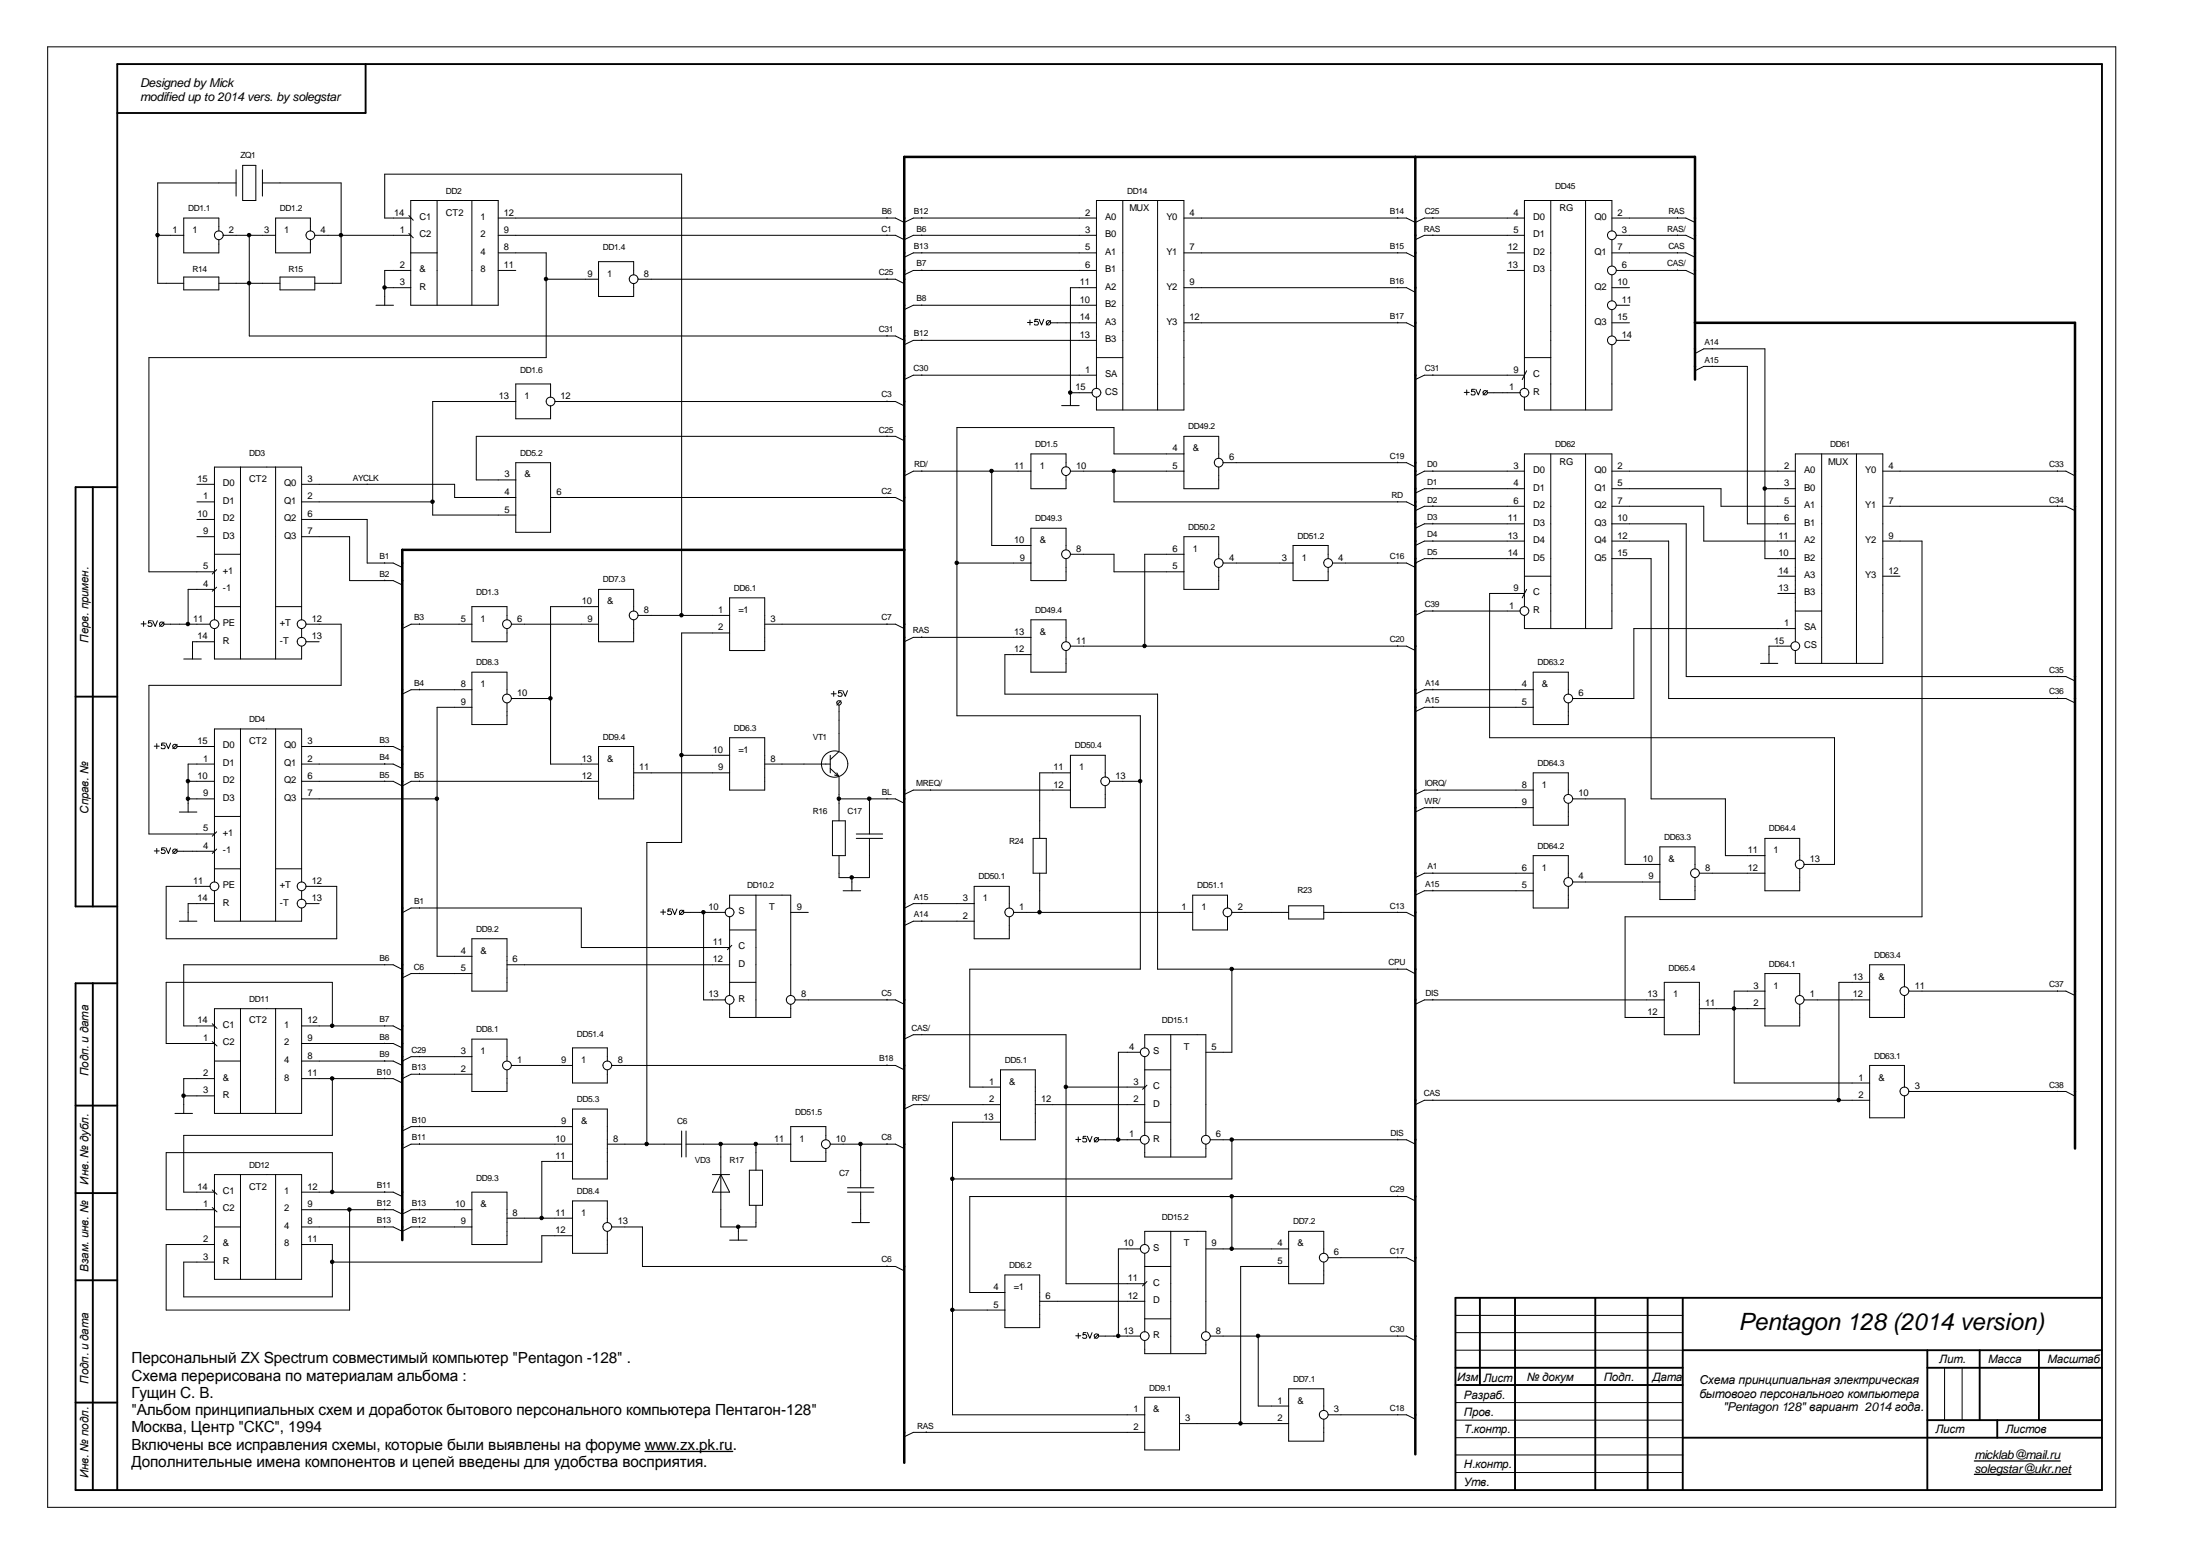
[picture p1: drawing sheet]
<svg xmlns="http://www.w3.org/2000/svg" width="297mm" height="210mm" viewBox="0 0 297 210" stroke-linecap="round" stroke-linejoin="round" font-family="sans-serif">
<g fill="none" stroke="#000" stroke-width=".25">
<path d="M49.4 8.7v6.6h-33.6M12.5 65.8v56.6M15.8 65.8h-5.6v56.6h5.6M10.2 94h5.6M12.5 132.7v68.4M15.8 132.7h-5.6v68.4h273.6v-192.4h-268v192.4M10.2 149.2h5.6M10.2 172.8h5.6M10.2 161.1h5.6M199.8 175.2v11.8M204.6 175.2v25.9M215.4 175.2v25.9"/>
<path d="M222.5 175.2v25.9M227.2 175.2v25.9M283.8 175.2h-87.3v25.9M10.2 189.3h5.6M196.5 187h30.7M196.5 184.6h30.7M227.2 182.3h56.6M227.2 194.1h56.6M260.2 184.6h23.6M260.2 182.3v18.8M260.2 191.7h23.6M267.3 182.3v9.4"/>
<path d="M269.7 191.7v2.4M275.3 182.3v9.4"/>
</g>
<g fill="none" stroke="#000" stroke-width=".14">
<path d="M6.4 6.3h279.3v197.2h-279.3zM21.3 31.8h3.5M24.8 37.4h4.7v1.7h-4.7zM29.5 38.2h8.3M29.5 31.2v-1.8h-4.7v4.7h4.7v-1.7M30.1 31.8h7.1M31.9 24.7h-10.6v13.5h3.5M31.9 22.9v3.6M32.8 22.3h1.7v4.8h-1.7zM33.7 31.8v13.6h87.2l1.2 .5M35.4 24.7h10.7v13.5h-3.6M35.4 22.9v3.6"/>
<path d="M37.8 37.4h4.7v1.7h-4.7zM41.9 31.2v-1.8h-4.7v4.7h4.7v-1.7M42.5 31.8h13M51.9 38.8h3.6M55.2 29.1l.6 .6M55.2 31.5l.6 .6M55.5 29.4h-3.6v-5.9h40.1v59.6M55.5 36.5h-3.6v4.7M55.5 34.1h3.5M55.5 27.1h11.8v14.1h-11.8zM59 27.1v14.1M63.7 27.1v14.1"/>
<path d="M67.3 31.8h53.6l1.2 .6 1.2-.6h24.7M67.3 29.4h53.6l1.2 .6 1.2-.6h24.7M67.3 36.5h2.3M67.3 34.1h6.4v14.2h-53.6v28.9h8.9M73.7 37.7h7.1M85.6 37.1v-1.8h-4.8v4.7h4.8v-1.8M86.1 37.7h34.8l1.2 .6M119.8 29.4h.1M119.8 31.7v.1M119.8 37.6v.1M124.5 29.4h.1M124.5 31.7v.1"/>
<path d="M124.5 34.1h.1M124.5 36.4v.1M148 36.5h-24.7l-1.2 .6M148 34.1h-24.7l-1.2 .6M148 38.8h-3.5v16M151.6 27.1v28.2M156.3 27.1v28.2M159.9 38.8h30l1.2 .7M159.9 34.1h30l1.2 .6M159.9 29.4h30l1.2 .6 1.2-.6h13.5M188.7 29.4h.1M188.7 34.1h.1"/>
<path d="M188.7 38.8h.1M193.5 29.4h.1M193.5 31.7v.1M203.5 36.5h2.3M203.5 34.1h2.3M205.8 31.8h-13.5l-1.2 .6M209.4 27.1v28.2M214.1 27.1v28.2M217.6 38.8h2.4M217.6 34.1h10l1.3 .6M217.6 29.4h10l1.3 .6M217.6 31.2v-4.1h-11.8v25.3"/>
<path d="M217.6 32.4v3.5M217.6 37.1v3.5M218.2 31.8h9.4l1.3 .6M218.2 36.5h9.4l1.3 .6M226.5 29.4h.1M226.5 31.7v.1M226.5 34.1h.1M226.5 36.4v.1M50.8 41.2h2.3M69.6 54.2h-11.2v15.3h11.2M74.3 53.6v-1.8h-4.7v4.7h4.7v-1.7M74.9 54.2h46l1.2 .6"/>
<path d="M119.8 45.3v.1M119.8 54.1v.1M119.8 58.9h.1M122.1 59.5l-1.2-.6h-56.6v5.9h5.3M124.5 41.2h.1M124.5 45.9h.1M124.5 50.6h.1M138.7 43.5h.7M139.1 43.2v.7M140.1 43.1h-.4v.3a.29 .29 0 0 1 .4 0 .29 .29 0 0 1 0 .5h-.4v-.2M140.3 43.1l.3 .8 .3-.8M141.9 43.6h6.1"/>
<path d="M141.9 43.3l-.6 .6M143.3 54.8h2.4M144.5 53h2.9M148 50.6h-24.7l-1.2 .6M148 45.9h-24.7l-1.2 .6M148 41.2h-24.7l-1.2 .6M148 52.4v-25.3h11.9v28.2h-11.9v-1.7M148 48.3h3.6M159.9 43.6h30l1.2 .6M188.7 43.5v.1M193.5 50.6h.1M197.7 53h.7"/>
<path d="M198 52.6v.7M199.1 52.5h-.4v.4a.29 .29 0 0 1 .4 0 .29 .29 0 0 1 0 .4h-.4l-.1-.1M199.3 52.5l.3 .8 .3-.8M200.8 53h4.5M200.8 52.7l-.6 .6M205.8 50.6h-13.5l-1.2 .6M205.8 48.3h3.6M206.1 50.1l-.6 1.1M217.6 43.6h2.4M217.6 46.5v8.8h-11.8v-1.7M217.6 41.8v3.6M218.2 41.2h1.8"/>
<path d="M218.2 45.9h1.8M228.9 47.7l1.1-.6h8.3v28.3h4.1M228.9 50.1l1.1-.6h5.9v21.2h6.5M231.2 47v.1M231.2 49.4v.1M26.6 72.4h2.4M26.6 70.1h2.4M26.6 65.4h2.4M26.6 67.7h2.4M29 79.6h-3.6v4.7M29 74.8h3.5M29.3 76.9l-.6 .6"/>
<path d="M29.3 79.3l-.6 .5M32.5 63v26M37.2 63v26M40.7 70.1h8.9v5.9h3.5l1.2 .6M40.7 72.4h6.5v6h5.9l1.2 .6M40.7 65.4h20.7v1.8h8.2M40.7 67.7h17.7M49.6 65.3v.1M51.9 76h.1M51.9 78.3v.1M69.6 62.5h4.7v9.4h-4.7zM74.3 67.2h46.6l1.2 .5"/>
<path d="M119.8 67.1v.1M124.5 63.6h.1M129.2 76h10M133.9 63.6v10h5.3M139.2 63.6h-15.9l-1.2 .6M143.9 63v-1.7h-4.7v4.7h4.7v-1.8M143.9 74.2v-2.9h-4.7v7.1h4.7v-3M144.5 74.8h5.9v2.4h9.5M144.5 63.6h15.4M150.4 63.6v4.1h39.5l1.2 .6M159.9 61.3h-9.5v-3.6h-21.2v38.9h24.8v34.2h-23.1v15.9h4.2M159.9 74.8h-5.3v12.4"/>
<path d="M164.5 75.4v-3h-4.6v7.2h4.6v-3M164.5 61.9v-3h-4.6v7.1h4.6v-3M165.1 76h9.5M165.1 62.5h24.8l1.2 .5M179.3 75.4v-1.8h-4.7v4.8h4.7v-1.8M179.9 76h10l1.2 .6M188.7 62.4v.1M188.7 67.7h.1M188.7 76h.1M193.5 63.6h.1M193.5 65.9v.1M193.5 68.3h.1"/>
<path d="M193.5 70.6v.1M193.5 73h.1M193.5 75.4h.1M205.8 75.4h-13.5l-1.2 .6M205.8 73h-13.5l-1.2 .6M205.8 68.3h-13.5l-1.2 .6M205.8 66h-13.5l-1.2 .6M205.8 63.6h-13.5l-1.2 .6M205.8 70.7h-13.5l-1.2 .6M205.8 77.8h3.6M206.1 79.6l-.6 1.1M209.4 61.3v23.6"/>
<path d="M214.1 61.3v23.6M217.6 75.4h5.3v32.4h10.1v7.7h5.3M217.6 68.3h12.4v4.7h12.4M217.6 70.7h10.1v20.6h51.2l1.3 .6M217.6 73h7.7v21.3h53.6l1.3 .6M217.6 66h14.8v2.3h10M217.6 63.6h24.8M238.3 66h4.1M240 77.8h2.4M246 61.3v28.2M250.7 61.3v28.2M254.2 73h5.3v50.8h-40.1v13.5h5.3"/>
<path d="M254.2 68.3h24.7l1.3 .6M254.2 63.6h24.7l1.3 .6M254.2 77.8h2.3M277.8 63.6h.1M277.8 68.3h.1M19 84.2h.7M19.4 83.9v.7M20.4 83.8h-.3l-.1 .3a.29 .29 0 0 1 .5 0 .29 .29 0 0 1-.1 .5h-.3l-.1-.2M20.6 83.8l.4 .8 .3-.8M22.1 84.3h6.3M22.1 84l-.6 .6M24.8 89h2.4"/>
<path d="M29 86.6h-3v2.4M29 84.9v4.1h11.7v-1.8M29 81.9h3.5M29 83.7v-20.7h11.7v20.7M32.5 98.4v25.9M37.2 81.9h3.5M37.2 98.4v25.9M40.7 84.9v1.1M41.3 86.6h1.8M41.3 84.3h4.8v8.2h-26v20.1h8.9M56.6 84.2v.1M56.6 93v.1"/>
<path d="M63.7 84.3h-8.2l-1.2 .6M63.7 93.1h-8.2l-1.2 .6M63.7 95.5h-4.7v33.6h4.7M68.5 83.7v-1.8h-4.8v4.7h4.8v-1.7M68.5 93.7v-3h-4.8v7.1h4.8v-2.9M69 84.3h11.8M69 94.3h5.3M80.8 81.9h-6.5v21.2h6.5M85.6 82.5v-2.9h-4.8v7h4.8v-2.9M86.1 83.1h12.4M98.5 85.4h-6.5v28.3h-4.7v40.7M98.5 99.6h4.8v7.1h-4.8z"/>
<path d="M98.5 80.7h4.8v7.1h-4.8zM103.3 84.3h17.6l1.2 .6M112.2 93.7h.7M112.6 93.3v.7M113.3 95.2v6.2M113.5 94.6l-.5 .6M113.6 93.2h-.4v.4a.29 .29 0 0 1 .4 0 .29 .29 0 0 1 0 .4h-.4v-.1M113.8 93.2l.3 .8 .3-.8M119.8 84.2v.1M124.5 86h.1M139.2 86h-15.9l-1.2 .6M139.2 88.4h-3.5v5.3h20.6v37.1h33.6l1.2 .7"/>
<path d="M143.9 86.6v-2.9h-4.7v7h4.7v-2.9M144.5 87.2h45.4l1.2 .6M188.7 87.1v.1M193.5 82.4v.1M193.5 93v.1M193.5 95.4v.1M205.3 82.5h-13l-1.2 .6M205.8 80.1h-4.7v19.5h46.6v17.1h-4.1M205.8 81.9v-20.6h11.8v23.6h-11.8v-1.8M207 93.1h-14.7l-1.2 .6M207 95.5h-14.7l-1.2 .6M211.8 93.7v-3h-4.8v7.1h4.8v-2.9"/>
<path d="M237.7 89.5h2.3M240 80.1h2.4M241.8 87.2h-3v2.3M242.4 84.9h-21.8v9.4h-8.3M242.4 82.5h3.6M242.4 86.6v-25.3h11.8v28.2h-11.8v-1.7M277.8 91.3h.1M277.8 94.2v.1M20.8 100.7h.7M20.8 114.9h.7M21.2 100.4v.7M21.2 114.5v.7"/>
<path d="M22.2 100.3h-.4v.3a.29 .29 0 0 1 .4 0 .29 .29 0 0 1 0 .5h-.4v-.2M22.2 114.4h-.4v.4a.29 .29 0 0 1 .4 0 .29 .29 0 0 1 0 .4h-.4v-.1M22.4 100.3l.3 .8 .3-.8M22.4 114.4l.3 .8 .3-.8M23.9 114.9h5.1M23.9 100.8h5.1M23.9 114.6l-.6 .6M23.9 100.5l-.6 .6M24.2 109.6h2.4M25.4 107.8h3.6M25.4 105.5h3.6M28.4 119.6h-6v7.1h23.1v-7.1h-4.2"/>
<path d="M29 103.1h-3.6v6.5M29 119.1v-20.7h11.7v20.7M29 110.2h3.5M29 117.3h3.5M29.3 112.3l-.6 .6M29.3 114.6l-.6 .6M37.2 117.3h3.5M40.7 107.8h18.3M40.7 105.5h12.4l1.2 .6 1.2-.6h25.3M40.7 100.8h12.4l1.2 .6M40.7 103.1h12.4l1.2 .6M51.9 100.7v.1"/>
<path d="M51.9 103.1h.1M51.9 105.4v.1M56.6 105.4v.1M80.8 100.8h4.8v7h-4.8zM85.6 104.3h12.9M92 102h6.5M103.3 103.1h8.8M112.1 102v2.3M112.1 103.7l1.1 1.1M112.4 110.8h1.7v4.7h-1.7zM112.7 104.6l.5 .2M113 104.3l.2 .5"/>
<path d="M113.2 101.5l-1.1 1M113.3 107.8h7.6l1.2 .6M113.3 104.9v5.9M115 118.5v1.7M115.6 113.2h3.6M115.6 112.6h3.6M117.4 113.2v5.3h-4.1v-3M117.4 107.8v4.8M119.8 107.8h.1M125.6 106.6v.1M139.5 113.2h1.8v4.7h-1.8zM140.4 117.9v5.3"/>
<path d="M144.5 104.3h-4.1v8.9M144.5 106.7h-21.2l-1.2 .5M149.2 104.9v-2.9h-4.7v7h4.7v-2.9M149.8 105.5h4.2M193.5 109h.1M193.5 117.8v.1M194.1 106.6v.1M207 117.9h-14.7l-1.2 .6M207 109h-14.7l-1.2 .6M207 106.7h-14.7l-1.2 .5M211.8 107.2v-2.9h-4.8v7.1h4.8v-3M211.8 118.5v-3h-4.8v7.1h4.8v-3"/>
<path d="M212.3 107.8h7.1v8.9h4.7M212.3 119.1h11.8M228.9 117.3v-3h-4.8v7.1h4.8v-2.9M229.4 117.9h8.9M243 116.1v-2.9h-4.7v7h4.7v-2.9M24.2 124.3h2.4M28.7 138.2l.6 .6M29 122h-3.6v2.3M29 120.2v4.1h11.7v-1.7M29 136.2h11.7v14.1h-11.7zM32.5 136.2v14.1M37.2 136.2v14.1"/>
<path d="M40.7 138.5h12.4l1.2 .6M40.7 120.2v1.2M41.3 122h1.8M44.9 138.5v-5.9h-22.5v8.3h6.6M51.9 130.2h.1M51.9 138.4v.1M54.3 130.9l-1.2-.7h-28.3v8.3h4.2M54.3 123.2l1.2-.6h23v5.3h20M56.6 122.5v.1M56.6 131.4h.1M63.7 131.4h-8.2l-1.2 .6M63.7 126.7h4.8v7.1h-4.8z"/>
<path d="M68.5 130.2h30M89.2 123.1h.7M89.5 122.8v.7M90.6 122.7h-.4v.3a.29 .29 0 0 1 .4 0 .29 .29 0 0 1 0 .5h-.4l-.1-.2M90.8 122.7l.3 .8 .3-.8M92.3 123.2h5.6M92.3 122.9l-.6 .6M95 123.2v11.8h2.9M98.5 132.6h3.6M98.5 135.6v1.7h8.3v-1.7M98.5 122.6v-1.8h8.3v13.6M98.5 123.8v10.6"/>
<path d="M98.5 125.5h3.6M98.8 127.6l-.6 .6M102.1 120.8v16.5M106.8 123.2h2.3M107.4 135h13.5l1.2 .6M113.8 120.2h2.4M119.8 134.9v.1M124.5 121.9v.1M124.5 124.3h.1M124.5 139.6v.1M131.5 122h-8.2l-1.2 .6M131.5 124.3h-8.2l-1.2 .6"/>
<path d="M136.3 122.6v-3h-4.8v7.1h4.8v-2.9M136.9 123.2h24.1M158.1 139.7v16.5M165.7 122.6v-1.8h-4.7v4.7h4.7v-1.7M166.3 123.2h7.7M166.3 130.8v11.2h-3.5M174 122.3h4.7v1.8h-4.7zM178.7 123.2h11.2l1.2 .6M188.7 123.1v.1M188.7 130.8h.1M193.5 120.2h.1M193.5 134.9v.1"/>
<path d="M207 120.2h-14.7l-1.2 .6M224.7 135h-32.4l-1.2 .6M224.7 132.6h4.7v7.1h-4.7zM229.4 136.2h8.9M238.3 133.8h-4.2v12.4h18.3M243 134.4v-3h-4.7v7.1h4.7v-2.9M243.6 135h8.8M252.4 132.6h-4.1v15.9M257.1 133.2v-3h-4.7v7.1h4.7v-2.9M257.7 133.8h21.2l1.3 .6M277.8 133.7v.1M23.6 150.3h2.4"/>
<path d="M24.8 147.9h4.2M28.7 140.6l.6 .6M29 145.6h-4.2v4.7M29 158.6h11.7v14.1h-11.7zM29 143.2h3.5M32.5 158.6v14.1M37.2 158.6v14.1M40.7 145.6h12.4l1.2 .6M40.7 143.2h12.4l1.2 .6M40.7 140.9h12.4l1.2 .5M44.9 145.6v7.7h-20.1v7.6h4.2M51.9 140.8v.1"/>
<path d="M51.9 143.1v.1M51.9 145.5v.1M56.6 142.6h.1M56.6 144.9v.1M56.6 152v.1M56.6 154.4h.1M63.7 145h-8.2l-1.2 .6M63.7 142.6h-8.2l-1.2 .6M68.5 143.2v-2.9h-4.8v7h4.8v-2.9M69 143.8h8.3M77.3 154.4h-21.8l-1.2 .6M77.3 152.1h-21.8l-1.2 .6"/>
<path d="M77.3 156.8h-4.1v7.6M77.3 149.7h4.7v9.4h-4.7zM82 154.4h10M82 143.2v-1.8h-4.7v4.8h4.7v-1.8M82.6 143.8h38.3l1.2 .6M92 152.7v3.5M92.6 154.4h14.2M92.6 152.7v3.5M96.2 158.6h2.3M97.3 154.4v11.2h4.8v-2.9M97.3 158.6l1.2 2.3h-2.3zM101.2 158h1.8v4.7h-1.8z"/>
<path d="M102.1 154.4v3.6M111.5 153.9v-1.8h-4.7v4.7h4.7v-1.8M112.1 154.4h8.8l1.2 .6M116.2 154.4v5.9M119.8 143.7v.1M119.8 154.4h.1M122.1 140.3l1.2-.6h20.6v33.6h10.7M124.5 149.1h.1M135.1 149.1h-11.8l-1.2 .6M135.1 144.4h4.7v9.5h-4.7zM135.1 151.5h-6.5v39.5h26M139.8 149.1h14.8"/>
<path d="M143.9 146.7h10.7M145.2 153.8h.7M145.6 153.5v.6M146.6 153.4h-.3l-.1 .3a.29 .29 0 0 1 .4 0 .29 .29 0 0 1 0 .4h-.3l-.1-.1M146.8 153.4l.4 .7 .2-.7M148.3 153.9h5.7M148.3 153.6l-.6 .5M154 142h-3v11.9M154.6 141.4v-1.7h8.2v13.6M154.6 142.6v10.7M154.6 154.4v1.8h8.2v-1.8M154.6 151.5h3.5"/>
<path d="M154.6 144.4h3.5M154.9 146.5l-.6 .5M163.4 153.9h26.5l1.2 .5M166.3 153.9v5.2h-37.7M188.7 153.8v.1M193.5 148.5h.1M252.4 148.5h-60.1l-1.2 .6M257.1 146.7v-2.9h-4.7v7.1h4.7v-3M257.7 147.3h21.2l1.3 .7M277.8 147.3h.1M28.7 160.6l.6 .6M28.7 163l.6 .6"/>
<path d="M29 165.6h3.5M40.7 168h4.2v7.1h-20.1v-4.7h4.2M40.7 165.6h12.4l1.2 .6 1.2-.6h8.2M40.7 163.3h12.4l1.2 .6 1.2-.6h8.2M40.7 160.9h12.4l1.2 .6M44.9 160.9v-5.3h-22.5v7.7h6.6M47.2 163.3v13.5h-24.8v-8.8h6.6M51.9 160.8v.1M51.9 163.2v.1M51.9 165.6h.1M56.6 163.2v.1M56.6 165.6h.1"/>
<path d="M63.7 160.9h4.8v7.1h-4.8zM68.5 164.4h8.8M77.3 166.8h-4.1v3.6h-28.3M82 165v-2.9h-4.7v7.1h4.7v-3M82.6 165.6h4.1v5.4h34.2l1.2 .5M98.5 167.4h2.4M99.7 165.6v1.8M114.4 160.9h3.6M114.4 160.3h3.6M115 165h2.4M116.2 160.9v4.1M119.8 170.9v.1"/>
<path d="M128.6 176.8h7.1M135.7 172.1h4.7v7.1h-4.7zM140.4 175.7h14.2M145.6 180v.7M146.6 179.9h-.3l-.1 .3a.29 .29 0 0 1 .4 0 .29 .29 0 0 1 0 .5h-.3l-.1-.2M146.8 179.9l.4 .8 .2-.8M154 168.6h-3v11.8M154.6 168v-1.8h8.2v13.6M154.6 169.2v10.6M154.6 171h3.5M154.6 178h3.5M154.9 173l-.6 .6"/>
<path d="M158.1 166.2v16.5M162.8 168.6h11.2M166.3 161.5v7.1M174 171h-6.5v21.2M178.7 169.2v-3h-4.7v7.1h4.7v-2.9M179.3 169.8h10.6l1.2 .6M188.7 161.4v.1M188.7 169.7v.1M191.1 162.1l-1.2-.6h-59v13h4.8M196.5 179.9h30.7M196.5 177.6h30.7M125.1 193.3v.1"/>
<path d="M145.2 180.3h.7M148.3 180.4h5.7M148.3 180.1l-.6 .6M154.6 193.4h-31.3l-1.2 .5M154.6 180.9v1.8h8.2v-1.8M154.6 188.6h4.7v7.1h-4.7zM159.3 192.2h14.7M163.4 180.4h26.5l1.2 .6M169.9 180.4v9.4h4.1M178.7 190.4v-2.9h-4.7v7h4.7v-2.9M179.3 191h10.6l1.2 .6M188.7 180.3v.1"/>
<path d="M188.7 190.9v.1M196.5 198.8h30.7M196.5 196.4h30.7M196.5 194.1h30.7M196.5 191.7h30.7M196.5 189.3h30.7M196.5 182.3h30.7M262.6 184.6v7.1M264.9 184.6v7.1"/>
<circle cx="29.5" cy="31.8" r=".59"/>
<circle cx="41.9" cy="31.8" r=".59"/>
<circle cx="85.6" cy="37.7" r=".59"/>
<circle cx="217.6" cy="36.5" r=".59"/>
<circle cx="217.6" cy="31.8" r=".59"/>
<circle cx="74.3" cy="54.2" r=".59"/>
<circle cx="141.6" cy="43.6" r=".3"/>
<circle cx="148" cy="53" r=".59"/>
<circle cx="200.5" cy="53" r=".3"/>
<circle cx="205.8" cy="53" r=".59"/>
<circle cx="217.6" cy="45.9" r=".59"/>
<circle cx="217.6" cy="41.2" r=".59"/>
<circle cx="143.9" cy="74.8" r=".59"/>
<circle cx="143.9" cy="63.6" r=".59"/>
<circle cx="164.5" cy="62.5" r=".59"/>
<circle cx="164.5" cy="76" r=".59"/>
<circle cx="179.3" cy="76" r=".59"/>
<circle cx="21.8" cy="84.2" r=".3"/>
<circle cx="29" cy="84.3" r=".59"/>
<circle cx="40.7" cy="86.6" r=".59"/>
<circle cx="40.7" cy="84.3" r=".59"/>
<circle cx="68.5" cy="94.3" r=".59"/>
<circle cx="68.5" cy="84.3" r=".59"/>
<circle cx="85.6" cy="83.1" r=".59"/>
<circle cx="113.3" cy="94.9" r=".3"/>
<circle cx="143.9" cy="87.2" r=".59"/>
<circle cx="205.8" cy="82.5" r=".59"/>
<circle cx="211.8" cy="94.3" r=".59"/>
<circle cx="242.4" cy="87.2" r=".59"/>
<circle cx="23.6" cy="100.8" r=".3"/>
<circle cx="23.6" cy="114.9" r=".3"/>
<circle cx="29" cy="119.6" r=".59"/>
<circle cx="40.7" cy="119.6" r=".59"/>
<circle cx="112.7" cy="103.1" r="1.78"/>
<circle cx="149.2" cy="105.5" r=".59"/>
<circle cx="211.8" cy="119.1" r=".59"/>
<circle cx="211.8" cy="107.8" r=".59"/>
<circle cx="228.9" cy="117.9" r=".59"/>
<circle cx="243" cy="116.7" r=".59"/>
<circle cx="40.7" cy="122" r=".59"/>
<circle cx="92" cy="123.1" r=".3"/>
<circle cx="98.5" cy="123.2" r=".59"/>
<circle cx="98.5" cy="135" r=".59"/>
<circle cx="106.8" cy="135" r=".59"/>
<circle cx="136.3" cy="123.2" r=".59"/>
<circle cx="165.7" cy="123.2" r=".59"/>
<circle cx="243" cy="135" r=".59"/>
<circle cx="257.1" cy="133.8" r=".59"/>
<circle cx="68.5" cy="143.8" r=".59"/>
<circle cx="82" cy="143.8" r=".59"/>
<circle cx="111.5" cy="154.4" r=".59"/>
<circle cx="148" cy="153.8" r=".3"/>
<circle cx="154.6" cy="153.9" r=".59"/>
<circle cx="154.6" cy="142" r=".59"/>
<circle cx="162.8" cy="153.9" r=".59"/>
<circle cx="257.1" cy="147.3" r=".59"/>
<circle cx="82" cy="165.6" r=".59"/>
<circle cx="154.6" cy="168.6" r=".59"/>
<circle cx="178.7" cy="169.8" r=".59"/>
<circle cx="148" cy="180.3" r=".3"/>
<circle cx="154.6" cy="180.4" r=".59"/>
<circle cx="162.8" cy="180.4" r=".59"/>
<circle cx="178.7" cy="191" r=".59"/>
</g>
<g fill="#000" stroke="#000" stroke-width=".14">
<path d="M21.1 31.6h.3l.1 .1-.1 .2-.1 .1-.2-.1z" fill-rule="evenodd"/>
<path d="M33.5 38h.3l.1 .2-.1 .2-.2 .1-.1-.1z" fill-rule="evenodd"/>
<path d="M33.5 31.6h.3l.1 .1-.1 .2-.2 .1-.1-.1z" fill-rule="evenodd"/>
<path d="M45.9 31.6h.3l.1 .1-.1 .2-.2 .1-.1-.1z" fill-rule="evenodd"/>
<path d="M51.7 38.6h.4l.1 .2-.1 .2h-.2h-.2z" fill-rule="evenodd"/>
<path d="M73.5 37.5h.4l.1 .1-.1 .2-.2 .1-.2-.1z" fill-rule="evenodd"/>
<path d="M144.3 52.8h.4v.2v.1l-.2 .1-.2-.1z" fill-rule="evenodd"/>
<path d="M58.2 67.6h.4v.1v.2l-.2 .1-.2-.1z" fill-rule="evenodd"/>
<path d="M129 75.8h.3l.1 .2-.1 .1-.1 .1-.2-.1z" fill-rule="evenodd"/>
<path d="M133.7 63.4h.3l.1 .2-.1 .1-.1 .1-.2-.1z" fill-rule="evenodd"/>
<path d="M150.2 63.4h.3l.1 .2-.1 .1-.1 .1-.2-.1z" fill-rule="evenodd"/>
<path d="M238.1 65.8h.3l.1 .1-.1 .2-.1 .1-.2-.1z" fill-rule="evenodd"/>
<path d="M25.2 84.1h.3l.1 .1-.1 .2-.1 .1-.2-.1z" fill-rule="evenodd"/>
<path d="M74.1 94.1h.4v.1v.2l-.2 .1-.2-.1z" fill-rule="evenodd"/>
<path d="M91.8 82.9h.4v.1v.2l-.2 .1-.2-.1z" fill-rule="evenodd"/>
<path d="M154.4 87h.3l.1 .2-.1 .2h-.2h-.1z" fill-rule="evenodd"/>
<path d="M25.2 107.6h.3l.1 .2-.1 .2h-.1h-.2z" fill-rule="evenodd"/>
<path d="M25.2 105.3h.3l.1 .1-.1 .2-.1 .1-.2-.1z" fill-rule="evenodd"/>
<path d="M58.8 107.6h.3l.1 .2-.1 .2h-.1h-.2z" fill-rule="evenodd"/>
<path d="M91.8 101.8h.4v.1v.2l-.2 .1-.2-.1z" fill-rule="evenodd"/>
<path d="M113.1 107.6h.3l.1 .2-.1 .2h-.2h-.1z" fill-rule="evenodd"/>
<path d="M114.8 118.3h.4v.1v.2l-.2 .1-.2-.1z" fill-rule="evenodd"/>
<path d="M117.2 107.6h.3l.1 .2-.1 .2h-.2h-.1z" fill-rule="evenodd"/>
<path d="M153.8 105.3h.3l.1 .1-.1 .2-.2 .1-.1-.1z" fill-rule="evenodd"/>
<path d="M44.7 138.3h.3l.1 .1-.1 .2-.2 .1-.1-.1z" fill-rule="evenodd"/>
<path d="M94.8 123h.3l.1 .1-.1 .2-.1 .1-.2-.1z" fill-rule="evenodd"/>
<path d="M140.2 123h.3l.1 .1-.1 .2-.2 .1-.1-.1z" fill-rule="evenodd"/>
<path d="M166.1 130.6h.4v.2v.2h-.2h-.2z" fill-rule="evenodd"/>
<path d="M233.9 136h.4l.1 .1-.1 .2-.2 .1-.2-.1z" fill-rule="evenodd"/>
<path d="M24.6 147.7h.3l.1 .2-.1 .2h-.1h-.2z" fill-rule="evenodd"/>
<path d="M44.7 145.4h.3l.1 .2-.1 .1-.2 .1-.1-.1z" fill-rule="evenodd"/>
<path d="M87.1 154.3h.4v.1v.2l-.2 .1-.2-.1z" fill-rule="evenodd"/>
<path d="M97.1 154.3h.4v.1v.2l-.2 .1-.2-.1z" fill-rule="evenodd"/>
<path d="M101.9 154.3h.3l.1 .1-.1 .2-.2 .1-.1-.1z" fill-rule="evenodd"/>
<path d="M116 154.3h.3l.1 .1-.1 .2-.1 .1-.2-.1z" fill-rule="evenodd"/>
<path d="M128.4 158.9h.3l.1 .2-.1 .2-.1 .1-.2-.1z" fill-rule="evenodd"/>
<path d="M143.7 146.5h.4v.2v.2l-.2 .1-.2-.1z" fill-rule="evenodd"/>
<path d="M150.8 153.7h.3l.1 .1-.1 .2-.1 .1-.2-.1z" fill-rule="evenodd"/>
<path d="M166.1 153.7h.4v.1v.2l-.2 .1-.2-.1z" fill-rule="evenodd"/>
<path d="M248.1 148.3h.3l.1 .2-.1 .2h-.2h-.1z" fill-rule="evenodd"/>
<path d="M44.7 170.2h.3l.1 .1-.1 .2-.2 .1-.1-.1z" fill-rule="evenodd"/>
<path d="M44.7 160.7h.3l.1 .2-.1 .2h-.2h-.1z" fill-rule="evenodd"/>
<path d="M47 163.1h.3l.1 .2-.1 .1-.1 .1-.2-.1z" fill-rule="evenodd"/>
<path d="M73 164.2h.3l.1 .2-.1 .2h-.2h-.1z" fill-rule="evenodd"/>
<path d="M99.5 165.4h.3l.1 .2-.1 .2h-.1h-.2z" fill-rule="evenodd"/>
<path d="M128.4 176.6h.3l.1 .2-.1 .2-.1 .1-.2-.1z" fill-rule="evenodd"/>
<path d="M166.1 168.4h.4v.1v.2l-.2 .1-.2-.1z" fill-rule="evenodd"/>
<path d="M166.1 161.3h.4v.2v.1l-.2 .1-.2-.1z" fill-rule="evenodd"/>
<path d="M150.8 180.2h.3l.1 .1-.1 .2-.1 .1-.2-.1z" fill-rule="evenodd"/>
<path d="M167.3 192h.3l.1 .1-.1 .2-.1 .1-.2-.1z" fill-rule="evenodd"/>
<path d="M169.7 180.2h.3l.1 .1-.1 .2-.2 .1-.1-.1z" fill-rule="evenodd"/>
</g>
<path d="M191.1 21.2v175.1M228.9 51.2v-30h-106.8v176.3M228.9 43.6h51.3v111.4M122.1 74.2h-67.8v93.2" fill="none" stroke="#000" stroke-width=".34"/>
<path d="M87.1 195.9h11.8M266.6 197.2h11.6M266.6 199h13" fill="none" stroke="#000" stroke-width=".18"/>
<text font-size="3.2" x="234.7" y="179.5">Pentagon 128 (2014 version)</text>
<g font-size="2.1">
<text x="17.7" y="184">Персональный ZX Spectrum совместимый компьютер &quot;Pentagon -128&quot; .</text>
<text x="17.7" y="188.7">Гущин С. В.</text>
<text x="17.7" y="191">&quot;Альбом принципиальных схем и доработок бытового персонального компьютера Пентагон-128&quot;</text>
<text x="17.7" y="186.4">Схема перерисована по материалам альбома :</text>
<text x="17.7" y="193.4">Москва, Центр &quot;СКС&quot;, 1994</text>
<text x="17.7" y="195.7">Включены все исправления схемы, которые были выявлены на форуме www.zx.pk.ru.</text>
<text x="17.7" y="198">Дополнительные имена компонентов и цепей введены для удобства восприятия.</text>
</g>
<g font-size="1.7">
<text x="18.9" y="11.8">DesignedbyMick</text>
<text x="18.9" y="13.6">modifiedup to 2014 vers. bysolegstar</text>
<text x="229.4" y="186.8">Схема принципиальная электрическая</text>
<text x="229.4" y="188.7">бытового персонального компьютера</text>
<text x="232.7" y="190.5">&quot;Pentagon 128&quot; вариант 2014 года.</text>
<text x="266.6" y="196.9">micklab@mail.ru</text>
<text x="266.6" y="198.8">solegstar@ukr.net</text>
</g>
<g font-size="1.6">
<text x="11.9" y="86.8" transform="rotate(-90 11.9 86.8)">Перв. примен.</text>
<text x="11.9" y="109.9" transform="rotate(-90 11.9 109.9)">Справ. №</text>
<text x="11.9" y="145.3" transform="rotate(-90 11.9 145.3)">Подп. и дата</text>
<text x="11.9" y="159.9" transform="rotate(-90 11.9 159.9)">Инв. № дубл.</text>
<text x="11.9" y="171.7" transform="rotate(-90 11.9 171.7)">Взам. инв. №</text>
<text x="261.8" y="184">Лит.</text>
<text x="268.4" y="184">Масса</text>
<text x="276.4" y="184">Масштаб</text>
<text x="11.9" y="186.8" transform="rotate(-90 11.9 186.8)">Подп. и дата</text>
<text x="196.7" y="186.4">Изм</text>
<text x="197.7" y="188.8">Разраб.</text>
<text x="197.7" y="191.1">Пров.</text>
<text x="200.3" y="186.6">Лист</text>
<text x="206.2" y="186.4">№ докум</text>
<text x="216.5" y="186.4">Подп.</text>
<text x="223.1" y="186.4">Дата</text>
<text x="197.7" y="193.5">Т.контр.</text>
<text x="261.3" y="193.5">Лист</text>
<text x="270.8" y="193.5">Листов</text>
<text x="11.9" y="199.5" transform="rotate(-90 11.9 199.5)">Инв. № подл.</text>
<text x="197.7" y="198.2">Н.контр.</text>
<text x="197.7" y="200.5">Утв.</text>
</g>
<g font-size="1.3">
<text x="53.2" y="29.1">14</text>
<text x="56.6" y="29.6">C1</text>
<text x="60.2" y="29.1">CT2</text>
<text x="64.9" y="29.6">1</text>
<text x="68" y="29.1">12</text>
<text x="146.5" y="29.1">2</text>
<text x="149.2" y="29.6">A0</text>
<text x="152.5" y="28.5">MUX</text>
<text x="157.5" y="29.6">Y0</text>
<text x="160.6" y="29.1">4</text>
<text x="204.3" y="29.1">4</text>
<text x="207" y="29.6">D0</text>
<text x="210.6" y="28.5">RG</text>
<text x="215.3" y="29.6">Q0</text>
<text x="218.4" y="29.1">2</text>
<text x="23.3" y="31.4">1</text>
<text x="26" y="31.4">1</text>
<text x="30.9" y="31.4">2</text>
<text x="35.7" y="31.4">3</text>
<text x="38.4" y="31.4">1</text>
<text x="43.3" y="31.4">4</text>
<text x="54" y="31.4">1</text>
<text x="56.6" y="32">C2</text>
<text x="64.9" y="32">2</text>
<text x="64.9" y="34.4">4</text>
<text x="68" y="31.4">9</text>
<text x="68" y="33.8">8</text>
<text x="146.5" y="31.4">3</text>
<text x="146.5" y="33.8">5</text>
<text x="149.2" y="32">B0</text>
<text x="149.2" y="34.4">A1</text>
<text x="157.5" y="34.4">Y1</text>
<text x="160.6" y="33.8">7</text>
<text x="203.6" y="33.8">12</text>
<text x="204.3" y="31.4">5</text>
<text x="207" y="32">D1</text>
<text x="207" y="34.4">D2</text>
<text x="215.3" y="34.4">Q1</text>
<text x="218.4" y="33.8">7</text>
<text x="219" y="31.4">3</text>
<text x="54" y="36.2">2</text>
<text x="54" y="38.5">3</text>
<text x="56.6" y="36.8">&amp;</text>
<text x="56.6" y="39.1">R</text>
<text x="64.9" y="36.8">8</text>
<text x="68" y="36.2">11</text>
<text x="79.3" y="37.4">9</text>
<text x="82" y="37.4">1</text>
<text x="86.9" y="37.4">8</text>
<text x="145.8" y="38.5">11</text>
<text x="145.8" y="40.9">10</text>
<text x="146.5" y="36.2">6</text>
<text x="149.2" y="36.8">B1</text>
<text x="149.2" y="39.1">A2</text>
<text x="149.2" y="41.5">B2</text>
<text x="157.5" y="39.1">Y2</text>
<text x="160.6" y="38.5">9</text>
<text x="203.6" y="36.2">13</text>
<text x="207" y="36.8">D3</text>
<text x="215.3" y="39.1">Q2</text>
<text x="218.4" y="38.5">10</text>
<text x="219" y="36.2">6</text>
<text x="219" y="40.9">11</text>
<text x="145.8" y="43.2">14</text>
<text x="145.8" y="45.6">13</text>
<text x="149.2" y="43.8">A3</text>
<text x="149.2" y="46.2">B3</text>
<text x="157.5" y="43.8">Y3</text>
<text x="160.6" y="43.2">12</text>
<text x="215.3" y="43.8">Q3</text>
<text x="218.4" y="43.2">15</text>
<text x="219" y="45.6">14</text>
<text x="67.4" y="53.9">13</text>
<text x="70.8" y="53.9">1</text>
<text x="75.7" y="53.9">12</text>
<text x="145.2" y="52.7">15</text>
<text x="146.5" y="50.3">1</text>
<text x="149.2" y="50.9">SA</text>
<text x="149.2" y="53.3">CS</text>
<text x="203.8" y="52.7">1</text>
<text x="204.3" y="50.3">9</text>
<text x="207" y="50.9">C</text>
<text x="207" y="53.3">R</text>
<text x="26.7" y="65">15</text>
<text x="30.1" y="65.6">D0</text>
<text x="33.7" y="65">CT2</text>
<text x="38.4" y="65.6">Q0</text>
<text x="41.5" y="65">3</text>
<text x="68.1" y="64.4">3</text>
<text x="70.8" y="64.4">&amp;</text>
<text x="136.9" y="63.3">11</text>
<text x="140.4" y="63.3">1</text>
<text x="145.3" y="63.3">10</text>
<text x="158.3" y="60.9">4</text>
<text x="158.3" y="63.3">5</text>
<text x="161" y="60.9">&amp;</text>
<text x="165.9" y="62.1">6</text>
<text x="204.3" y="65.6">4</text>
<text x="204.3" y="63.3">3</text>
<text x="207" y="63.9">D0</text>
<text x="210.6" y="62.7">RG</text>
<text x="215.3" y="63.9">Q0</text>
<text x="218.4" y="63.3">2</text>
<text x="218.4" y="65.6">5</text>
<text x="240.9" y="63.3">2</text>
<text x="240.9" y="65.6">3</text>
<text x="243.6" y="63.9">A0</text>
<text x="246.8" y="62.7">MUX</text>
<text x="251.8" y="63.9">Y0</text>
<text x="255" y="63.3">4</text>
<text x="26.7" y="69.8">10</text>
<text x="27.4" y="67.4">1</text>
<text x="30.1" y="68">D1</text>
<text x="30.1" y="70.4">D2</text>
<text x="38.4" y="68">Q1</text>
<text x="38.4" y="70.4">Q2</text>
<text x="41.5" y="67.4">2</text>
<text x="41.5" y="69.8">6</text>
<text x="68.1" y="66.8">4</text>
<text x="68.1" y="69.2">5</text>
<text x="75.1" y="66.8">6</text>
<text x="203.6" y="70.4">11</text>
<text x="204.3" y="68">6</text>
<text x="207" y="66.2">D1</text>
<text x="207" y="68.6">D2</text>
<text x="207" y="71">D3</text>
<text x="215.3" y="66.2">Q1</text>
<text x="215.3" y="68.6">Q2</text>
<text x="215.3" y="71">Q3</text>
<text x="218.4" y="68">7</text>
<text x="218.4" y="70.4">10</text>
<text x="240.9" y="68">5</text>
<text x="240.9" y="70.4">6</text>
<text x="243.6" y="66.2">B0</text>
<text x="243.6" y="68.6">A1</text>
<text x="243.6" y="71">B1</text>
<text x="251.8" y="68.6">Y1</text>
<text x="255" y="68">7</text>
<text x="27.4" y="72.1">9</text>
<text x="27.4" y="76.8">5</text>
<text x="30.1" y="72.7">D3</text>
<text x="30.1" y="77.4">+1</text>
<text x="38.4" y="72.7">Q3</text>
<text x="41.5" y="72.1">7</text>
<text x="136.9" y="73.3">10</text>
<text x="137.7" y="75.7">9</text>
<text x="140.4" y="73.3">&amp;</text>
<text x="145.3" y="74.5">8</text>
<text x="158.3" y="74.5">6</text>
<text x="158.3" y="76.8">5</text>
<text x="161" y="74.5">1</text>
<text x="165.9" y="75.7">4</text>
<text x="173.1" y="75.7">3</text>
<text x="175.8" y="75.7">1</text>
<text x="180.7" y="75.7">4</text>
<text x="203.6" y="72.7">13</text>
<text x="203.6" y="75.1">14</text>
<text x="207" y="73.3">D4</text>
<text x="207" y="75.7">D5</text>
<text x="215.3" y="73.3">Q4</text>
<text x="215.3" y="75.7">Q5</text>
<text x="218.4" y="72.7">12</text>
<text x="218.4" y="75.1">15</text>
<text x="240.1" y="72.7">11</text>
<text x="240.1" y="75.1">10</text>
<text x="240.1" y="77.4">14</text>
<text x="243.6" y="73.3">A2</text>
<text x="243.6" y="75.7">B2</text>
<text x="251.8" y="73.3">Y2</text>
<text x="255" y="72.7">9</text>
<text x="255" y="77.4">12</text>
<text x="26.1" y="83.9">11</text>
<text x="27.4" y="79.2">4</text>
<text x="30.1" y="79.8">-1</text>
<text x="42.1" y="83.9">12</text>
<text x="62.2" y="83.9">5</text>
<text x="64.9" y="83.9">1</text>
<text x="69.8" y="83.9">6</text>
<text x="78.6" y="81.5">10</text>
<text x="79.3" y="83.9">9</text>
<text x="82" y="81.5">&amp;</text>
<text x="86.9" y="82.7">8</text>
<text x="97" y="82.7">1</text>
<text x="99.7" y="82.7">=1</text>
<text x="104" y="83.9">3</text>
<text x="203.8" y="82.1">1</text>
<text x="204.3" y="79.8">9</text>
<text x="207" y="80.4">C</text>
<text x="207" y="82.7">R</text>
<text x="240.1" y="79.8">13</text>
<text x="243.6" y="78">A3</text>
<text x="243.6" y="80.4">B3</text>
<text x="251.8" y="78">Y3</text>
<text x="26.7" y="86.3">14</text>
<text x="30.1" y="84.5">PE</text>
<text x="30.1" y="86.9">R</text>
<text x="37.8" y="84.5">+T</text>
<text x="37.8" y="86.9">-T</text>
<text x="42.1" y="86.3">13</text>
<text x="97" y="85.1">2</text>
<text x="136.9" y="85.7">13</text>
<text x="136.9" y="88">12</text>
<text x="140.4" y="85.7">&amp;</text>
<text x="145.3" y="86.9">11</text>
<text x="239.5" y="86.9">15</text>
<text x="240.9" y="84.5">1</text>
<text x="243.6" y="85.1">SA</text>
<text x="243.6" y="87.5">CS</text>
<text x="62.2" y="92.8">8</text>
<text x="62.2" y="95.1">9</text>
<text x="64.9" y="92.8">1</text>
<text x="69.8" y="94">10</text>
<text x="205.5" y="92.8">4</text>
<text x="205.5" y="95.1">5</text>
<text x="208.2" y="92.8">&amp;</text>
<text x="213.1" y="94">6</text>
<text x="26.7" y="100.4">15</text>
<text x="30.1" y="101">D0</text>
<text x="33.7" y="100.4">CT2</text>
<text x="38.4" y="101">Q0</text>
<text x="41.5" y="100.4">3</text>
<text x="96.2" y="101.6">10</text>
<text x="99.7" y="101.6">=1</text>
<text x="26.7" y="105.1">10</text>
<text x="27.4" y="102.8">1</text>
<text x="27.4" y="107.5">9</text>
<text x="30.1" y="103.4">D1</text>
<text x="30.1" y="105.7">D2</text>
<text x="38.4" y="103.4">Q1</text>
<text x="38.4" y="105.7">Q2</text>
<text x="41.5" y="102.8">2</text>
<text x="41.5" y="105.1">6</text>
<text x="41.5" y="107.5">7</text>
<text x="78.6" y="102.8">13</text>
<text x="78.6" y="105.1">12</text>
<text x="82" y="102.8">&amp;</text>
<text x="86.3" y="104">11</text>
<text x="97" y="104">9</text>
<text x="104" y="102.8">8</text>
<text x="142.2" y="104">11</text>
<text x="142.2" y="106.3">12</text>
<text x="145.7" y="104">1</text>
<text x="150.6" y="105.1">13</text>
<text x="205.5" y="106.3">8</text>
<text x="208.2" y="106.3">1</text>
<text x="213.1" y="107.5">10</text>
<text x="27.4" y="112.2">5</text>
<text x="30.1" y="108.1">D3</text>
<text x="30.1" y="112.8">+1</text>
<text x="38.4" y="108.1">Q3</text>
<text x="205.5" y="108.7">9</text>
<text x="26.1" y="119.3">11</text>
<text x="27.4" y="114.6">4</text>
<text x="30.1" y="115.2">-1</text>
<text x="30.1" y="119.9">PE</text>
<text x="37.8" y="119.9">+T</text>
<text x="42.1" y="119.3">12</text>
<text x="205.5" y="117.5">6</text>
<text x="205.5" y="119.9">5</text>
<text x="208.2" y="117.5">1</text>
<text x="213.1" y="118.7">4</text>
<text x="221.8" y="116.3">10</text>
<text x="222.6" y="118.7">9</text>
<text x="225.3" y="116.3">&amp;</text>
<text x="230.2" y="117.5">8</text>
<text x="236" y="115.2">11</text>
<text x="236" y="117.5">12</text>
<text x="239.4" y="115.2">1</text>
<text x="244.3" y="116.3">13</text>
<text x="26.7" y="121.6">14</text>
<text x="30.1" y="122.2">R</text>
<text x="37.8" y="122.2">-T</text>
<text x="42.1" y="121.6">13</text>
<text x="95.7" y="122.8">10</text>
<text x="99.7" y="123.4">S</text>
<text x="103.8" y="122.8">T</text>
<text x="107.6" y="122.8">9</text>
<text x="130" y="121.6">3</text>
<text x="130" y="124">2</text>
<text x="132.7" y="121.6">1</text>
<text x="137.6" y="122.8">1</text>
<text x="159.5" y="122.8">1</text>
<text x="162.2" y="122.8">1</text>
<text x="167.1" y="122.8">2</text>
<text x="62.2" y="128.7">4</text>
<text x="62.2" y="131.1">5</text>
<text x="64.9" y="128.7">&amp;</text>
<text x="69.2" y="129.9">6</text>
<text x="96.2" y="127.6">11</text>
<text x="96.2" y="129.9">12</text>
<text x="99.7" y="128.2">C</text>
<text x="99.7" y="130.5">D</text>
<text x="95.7" y="134.6">13</text>
<text x="99.7" y="135.2">R</text>
<text x="108.2" y="134.6">8</text>
<text x="222.4" y="134.6">13</text>
<text x="222.4" y="137">12</text>
<text x="225.9" y="134.6">1</text>
<text x="230.2" y="135.8">11</text>
<text x="236.8" y="133.4">3</text>
<text x="236.8" y="135.8">2</text>
<text x="239.4" y="133.4">1</text>
<text x="244.3" y="134.6">1</text>
<text x="250.1" y="132.3">13</text>
<text x="250.1" y="134.6">12</text>
<text x="253.6" y="132.3">&amp;</text>
<text x="258.5" y="133.4">11</text>
<text x="26.7" y="138.1">14</text>
<text x="27.4" y="140.5">1</text>
<text x="30.1" y="138.7">C1</text>
<text x="30.1" y="141.1">C2</text>
<text x="33.7" y="138.1">CT2</text>
<text x="38.4" y="138.7">1</text>
<text x="38.4" y="141.1">2</text>
<text x="38.4" y="143.5">4</text>
<text x="41.5" y="138.1">12</text>
<text x="41.5" y="140.5">9</text>
<text x="41.5" y="142.9">8</text>
<text x="62.2" y="142.3">3</text>
<text x="64.9" y="142.3">1</text>
<text x="69.8" y="143.5">1</text>
<text x="75.8" y="143.5">9</text>
<text x="78.5" y="143.5">1</text>
<text x="83.4" y="143.5">8</text>
<text x="152.4" y="141.7">4</text>
<text x="155.7" y="142.3">S</text>
<text x="159.9" y="141.7">T</text>
<text x="163.6" y="141.7">5</text>
<text x="27.4" y="145.3">2</text>
<text x="27.4" y="147.6">3</text>
<text x="30.1" y="145.9">&amp;</text>
<text x="30.1" y="148.2">R</text>
<text x="38.4" y="145.9">8</text>
<text x="41.5" y="145.3">11</text>
<text x="62.2" y="144.7">2</text>
<text x="133.6" y="146.4">1</text>
<text x="133.6" y="148.8">2</text>
<text x="136.3" y="146.4">&amp;</text>
<text x="140.6" y="148.8">12</text>
<text x="153" y="146.4">3</text>
<text x="153" y="148.8">2</text>
<text x="155.7" y="147">C</text>
<text x="155.7" y="149.4">D</text>
<text x="250.9" y="145.9">1</text>
<text x="250.9" y="148.2">2</text>
<text x="253.6" y="145.9">&amp;</text>
<text x="258.5" y="147">3</text>
<text x="75" y="154.1">10</text>
<text x="75.8" y="151.7">9</text>
<text x="78.5" y="151.7">&amp;</text>
<text x="82.8" y="154.1">8</text>
<text x="104.5" y="154.1">11</text>
<text x="107.9" y="154.1">1</text>
<text x="112.9" y="154.1">10</text>
<text x="132.8" y="151.1">13</text>
<text x="152.4" y="153.5">1</text>
<text x="155.7" y="154.1">R</text>
<text x="164.2" y="153.5">6</text>
<text x="26.7" y="160.6">14</text>
<text x="30.1" y="161.2">C1</text>
<text x="33.7" y="160.6">CT2</text>
<text x="38.4" y="161.2">1</text>
<text x="41.5" y="160.6">12</text>
<text x="75" y="156.4">11</text>
<text x="27.4" y="163">1</text>
<text x="27.4" y="167.7">2</text>
<text x="30.1" y="163.5">C2</text>
<text x="38.4" y="163.5">2</text>
<text x="38.4" y="165.9">4</text>
<text x="41.5" y="163">9</text>
<text x="41.5" y="165.3">8</text>
<text x="41.5" y="167.7">11</text>
<text x="61.5" y="163">10</text>
<text x="62.2" y="165.3">9</text>
<text x="64.9" y="163">&amp;</text>
<text x="69.2" y="164.1">8</text>
<text x="75" y="164.1">11</text>
<text x="75" y="166.5">12</text>
<text x="78.5" y="164.1">1</text>
<text x="83.4" y="165.3">13</text>
<text x="27.4" y="170">3</text>
<text x="30.1" y="168.2">&amp;</text>
<text x="30.1" y="170.6">R</text>
<text x="38.4" y="168.2">8</text>
<text x="151.7" y="168.2">10</text>
<text x="152.3" y="172.9">11</text>
<text x="155.7" y="168.8">S</text>
<text x="155.7" y="173.5">C</text>
<text x="159.9" y="168.2">T</text>
<text x="163.6" y="168.2">9</text>
<text x="172.5" y="168.2">4</text>
<text x="172.5" y="170.6">5</text>
<text x="175.2" y="168.2">&amp;</text>
<text x="180.1" y="169.4">6</text>
<text x="134.2" y="174.1">4</text>
<text x="134.2" y="176.5">5</text>
<text x="136.9" y="174.1">=1</text>
<text x="141.2" y="175.3">6</text>
<text x="152.3" y="175.3">12</text>
<text x="155.7" y="175.9">D</text>
<text x="151.7" y="180">13</text>
<text x="155.7" y="180.6">R</text>
<text x="164.2" y="180">8</text>
<text x="153" y="190.6">1</text>
<text x="155.7" y="190.6">&amp;</text>
<text x="160" y="191.8">3</text>
<text x="172.5" y="189.5">1</text>
<text x="172.5" y="191.8">2</text>
<text x="175.2" y="189.5">&amp;</text>
<text x="180.1" y="190.6">3</text>
<text x="153" y="193">2</text>
</g>
<g font-size="1.1">
<text x="32.5" y="21.4">ZQ1</text>
<text x="25.4" y="28.5">DD1.1</text>
<text x="37.8" y="28.5">DD1.2</text>
<text x="60.2" y="26.1">DD2</text>
<text x="119" y="28.9">B6</text>
<text x="123.4" y="28.9">B12</text>
<text x="152.2" y="26.1">DD14</text>
<text x="187.7" y="28.9">B14</text>
<text x="192.4" y="28.9">C25</text>
<text x="210" y="25.5">DD45</text>
<text x="225.3" y="28.9">RAS</text>
<text x="81.4" y="33.8">DD1.4</text>
<text x="119" y="31.3">C1</text>
<text x="123.4" y="33.6">B13</text>
<text x="123.7" y="31.3">B6</text>
<text x="123.7" y="36">B7</text>
<text x="187.7" y="33.6">B15</text>
<text x="192.2" y="31.3">RAS</text>
<text x="225.1" y="31.3">RAS/</text>
<text x="225.1" y="36">CAS/</text>
<text x="225.3" y="33.6">CAS</text>
<text x="26" y="36.8">R14</text>
<text x="38.9" y="36.8">R15</text>
<text x="118.7" y="37.1">C25</text>
<text x="123.7" y="40.7">B8</text>
<text x="187.7" y="38.3">B16</text>
<text x="118.7" y="44.8">C31</text>
<text x="123.4" y="45.4">B12</text>
<text x="187.7" y="43">B17</text>
<text x="230.1" y="46.6">A14</text>
<text x="70.2" y="50.3">DD1.6</text>
<text x="119" y="53.7">C3</text>
<text x="123.4" y="50.1">C30</text>
<text x="192.4" y="50.1">C31</text>
<text x="230.1" y="49">A15</text>
<text x="118.7" y="58.4">C25</text>
<text x="160.4" y="58">DD49.2</text>
<text x="33.7" y="61.5">DD3</text>
<text x="47.6" y="64.9">AYCLK</text>
<text x="70.2" y="61.5">DD5.2</text>
<text x="123.4" y="63.1">RD/</text>
<text x="139.8" y="60.3">DD1.5</text>
<text x="187.7" y="61.9">C19</text>
<text x="192.7" y="65.5">D1</text>
<text x="192.7" y="63.1">D0</text>
<text x="210" y="60.3">DD62</text>
<text x="247.1" y="60.3">DD61</text>
<text x="276.7" y="63.1">C33</text>
<text x="119" y="66.6">C2</text>
<text x="139.8" y="70.4">DD49.3</text>
<text x="160.4" y="71.5">DD50.2</text>
<text x="187.9" y="67.2">RD</text>
<text x="192.7" y="70.2">D3</text>
<text x="192.7" y="67.8">D2</text>
<text x="276.7" y="67.8">C34</text>
<text x="51.2" y="77.8">B2</text>
<text x="51.2" y="75.5">B1</text>
<text x="175.2" y="72.7">DD51.2</text>
<text x="187.7" y="75.5">C16</text>
<text x="192.7" y="72.5">D4</text>
<text x="192.7" y="74.9">D5</text>
<text x="55.9" y="83.7">B3</text>
<text x="64.3" y="80.4">DD1.3</text>
<text x="81.4" y="78.6">DD7.3</text>
<text x="99.1" y="79.8">DD6.1</text>
<text x="119" y="83.7">C7</text>
<text x="139.8" y="82.7">DD49.4</text>
<text x="192.4" y="82">C39</text>
<text x="64.3" y="89.8">DD8.3</text>
<text x="123.2" y="85.5">RAS</text>
<text x="187.7" y="86.7">C20</text>
<text x="207.6" y="89.8">DD63.2</text>
<text x="55.9" y="92.6">B4</text>
<text x="192.4" y="94.9">A15</text>
<text x="192.4" y="92.6">A14</text>
<text x="276.7" y="93.7">C36</text>
<text x="276.7" y="90.8">C35</text>
<text x="33.7" y="97.5">DD4</text>
<text x="51.2" y="100.3">B3</text>
<text x="81.4" y="99.8">DD9.4</text>
<text x="99.1" y="98.7">DD6.3</text>
<text x="109.7" y="99.8">VT1</text>
<text x="145.1" y="101">DD50.4</text>
<text x="51.2" y="105">B5</text>
<text x="51.2" y="102.6">B4</text>
<text x="55.9" y="105">B5</text>
<text x="119" y="107.3">BL</text>
<text x="123.7" y="106.1">MREQ/</text>
<text x="192.4" y="106.1">IORQ/</text>
<text x="207.6" y="103.4">DD64.3</text>
<text x="109.7" y="109.9">R16</text>
<text x="114.4" y="109.9">C17</text>
<text x="136.3" y="114">R24</text>
<text x="192.3" y="108.5">WR/</text>
<text x="224.7" y="113.4">DD63.3</text>
<text x="238.8" y="112.2">DD64.4</text>
<text x="100.9" y="119.9">DD10.2</text>
<text x="132.1" y="118.7">DD50.1</text>
<text x="161.6" y="119.9">DD51.1</text>
<text x="192.4" y="119.7">A15</text>
<text x="192.7" y="117.4">A1</text>
<text x="207.6" y="114.6">DD64.2</text>
<text x="55.9" y="122.1">B1</text>
<text x="64.3" y="125.8">DD9.2</text>
<text x="123.4" y="123.8">A14</text>
<text x="123.4" y="121.5">A15</text>
<text x="175.2" y="120.5">R23</text>
<text x="187.7" y="122.7">C13</text>
<text x="51.2" y="129.7">B6</text>
<text x="55.9" y="130.9">C6</text>
<text x="187.5" y="130.3">CPU</text>
<text x="225.3" y="131.1">DD65.4</text>
<text x="238.8" y="130.5">DD64.1</text>
<text x="253" y="129.3">DD63.4</text>
<text x="33.7" y="135.2">DD11</text>
<text x="51.2" y="138">B7</text>
<text x="119" y="134.5">C5</text>
<text x="192.5" y="134.5">DIS</text>
<text x="276.7" y="133.3">C37</text>
<text x="51.2" y="142.7">B9</text>
<text x="51.2" y="140.3">B8</text>
<text x="55.5" y="142.1">C29</text>
<text x="64.3" y="139.3">DD8.1</text>
<text x="77.9" y="139.9">DD51.4</text>
<text x="118.7" y="143.3">B18</text>
<text x="123.1" y="139.2">CAS/</text>
<text x="135.7" y="143.5">DD5.1</text>
<text x="156.9" y="138.1">DD15.1</text>
<text x="253" y="142.9">DD63.1</text>
<text x="50.9" y="145">B10</text>
<text x="55.6" y="144.5">B13</text>
<text x="77.9" y="148.8">DD5.3</text>
<text x="123.1" y="148.6">RFS/</text>
<text x="192.2" y="148">CAS</text>
<text x="276.7" y="146.8">C38</text>
<text x="55.6" y="151.5">B10</text>
<text x="55.6" y="153.9">B11</text>
<text x="91.4" y="151.7">C6</text>
<text x="107.4" y="150.6">DD51.5</text>
<text x="119" y="153.9">C8</text>
<text x="187.7" y="153.3">DIS</text>
<text x="33.7" y="157.6">DD12</text>
<text x="50.9" y="160.4">B11</text>
<text x="64.3" y="159.4">DD9.3</text>
<text x="77.9" y="161.2">DD8.4</text>
<text x="93.8" y="157">VD3</text>
<text x="98.5" y="157">R17</text>
<text x="113.3" y="158.8">C7</text>
<text x="187.7" y="161">C29</text>
<text x="50.9" y="162.7">B12</text>
<text x="50.9" y="165.1">B13</text>
<text x="55.6" y="162.7">B13</text>
<text x="55.6" y="165.1">B12</text>
<text x="156.9" y="164.7">DD15.2</text>
<text x="174.6" y="165.3">DD7.2</text>
<text x="119" y="170.4">C6</text>
<text x="136.3" y="171.2">DD6.2</text>
<text x="187.7" y="169.2">C17</text>
<text x="187.7" y="179.8">C30</text>
<text x="155.2" y="187.7">DD9.1</text>
<text x="174.6" y="186.5">DD7.1</text>
<text x="187.7" y="190.5">C18</text>
<text x="123.8" y="192.8">RAS</text>
</g>
</svg>
